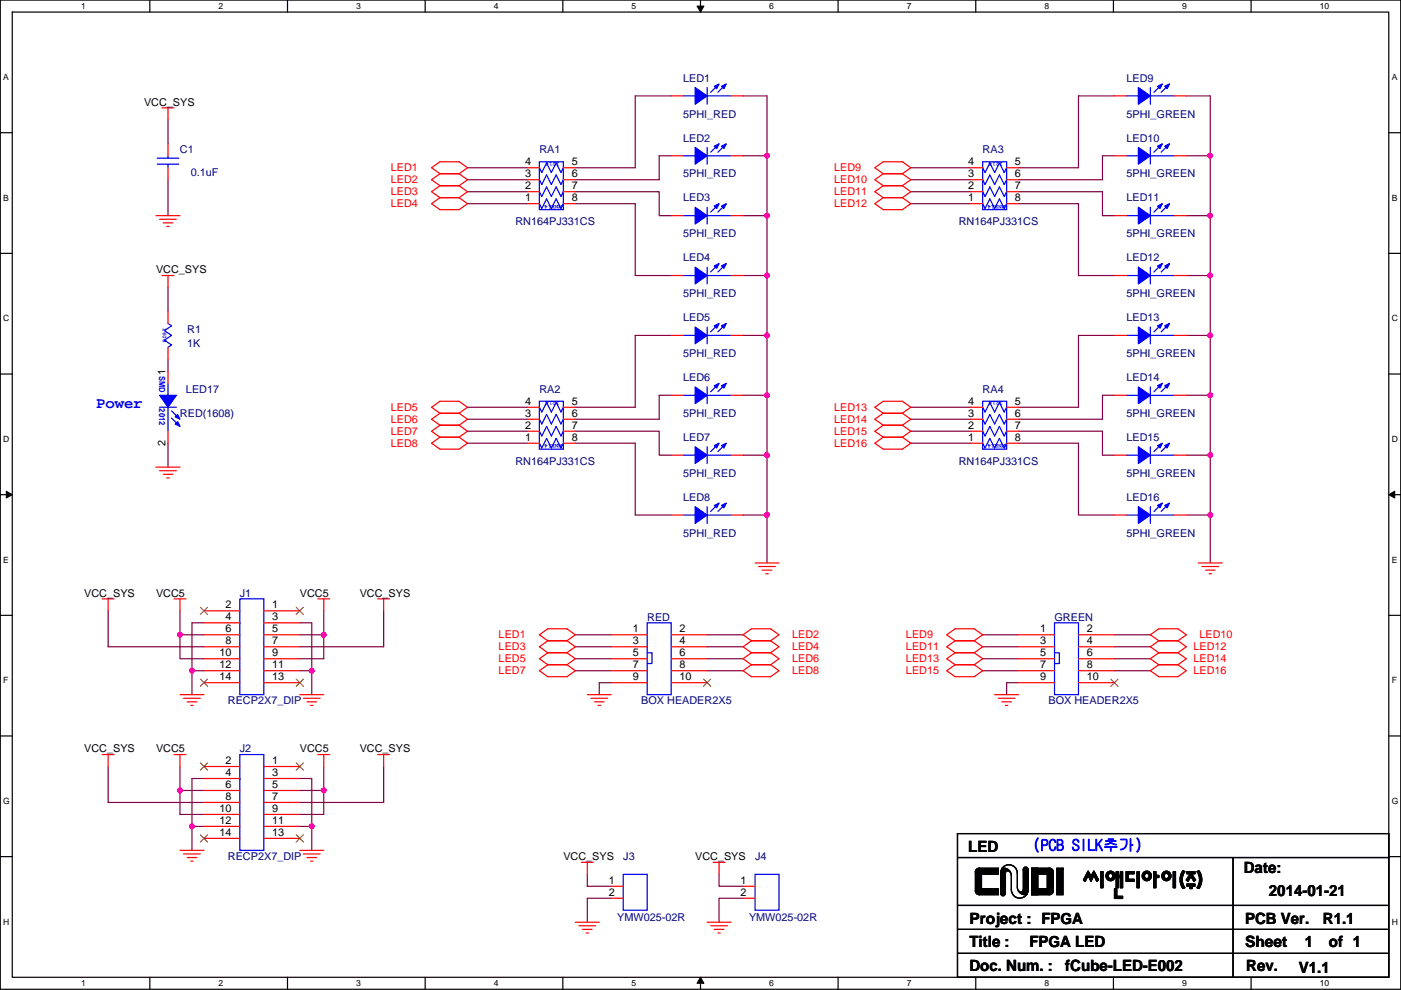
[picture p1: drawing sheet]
<svg xmlns="http://www.w3.org/2000/svg" width="297mm" height="210mm" viewBox="0 0 297 210" stroke-linecap="round" stroke-linejoin="round" font-family="sans-serif">
<path d="M.1 0h296.9v209.8h-296.9zM2.6 2.6h291.8v204.7h-291.8z" fill="none" stroke="#000" stroke-width=".25"/>
<g fill="#fff">
<path d="M17.2 .3h1v2h-1z"/>
<path d="M17.2 207.5h1v2.1h-1z"/>
</g>
<path d="M31.8 0v2.6M31.8 207.3v2.5" fill="none" stroke="#000" stroke-width=".25"/>
<g fill="#fff">
<path d="M46.4 .3h.9v2h-.9z"/>
<path d="M46.4 207.5h.9v2.1h-.9z"/>
</g>
<path d="M61 0v2.6M61 207.3v2.5" fill="none" stroke="#000" stroke-width=".25"/>
<g fill="#fff">
<path d="M75.5 .3h1v2h-1z"/>
<path d="M75.5 207.5h1v2.1h-1z"/>
</g>
<path d="M90.1 0v2.6M90.1 207.3v2.5" fill="none" stroke="#000" stroke-width=".25"/>
<g fill="#fff">
<path d="M104.7 .3h1v2h-1z"/>
<path d="M104.7 207.5h1v2.1h-1z"/>
</g>
<path d="M119.3 0v2.6M119.3 207.3v2.5" fill="none" stroke="#000" stroke-width=".25"/>
<g fill="#fff">
<path d="M133.9 .3h1v2h-1z"/>
<path d="M133.9 207.5h1v2.1h-1z"/>
</g>
<path d="M148.5 0v2.6M148.5 207.3v2.5" fill="none" stroke="#000" stroke-width=".25"/>
<path d="M147.8 1.3h1.4l-.7 1.3zM148.5 207.3l.7 1.3h-1.4z" fill="#000" stroke="#000" stroke-width=".21"/>
<g fill="#fff">
<path d="M163.1 .3h1v2h-1z"/>
<path d="M163.1 207.5h1v2.1h-1z"/>
</g>
<path d="M177.7 0v2.6M177.7 207.3v2.5" fill="none" stroke="#000" stroke-width=".25"/>
<g fill="#fff">
<path d="M192.3 .3h1v2h-1z"/>
<path d="M192.3 207.5h1v2.1h-1z"/>
</g>
<path d="M206.9 0v2.6M206.9 207.3v2.5" fill="none" stroke="#000" stroke-width=".25"/>
<g fill="#fff">
<path d="M221.5 .3h1v2h-1z"/>
<path d="M221.5 207.5h1v2.1h-1z"/>
</g>
<path d="M236.1 0v2.6M236.1 207.3v2.5" fill="none" stroke="#000" stroke-width=".25"/>
<g fill="#fff">
<path d="M250.7 .3h.9v2h-.9z"/>
<path d="M250.7 207.5h.9v2.1h-.9z"/>
</g>
<path d="M265.3 0v2.6M265.3 207.3v2.5" fill="none" stroke="#000" stroke-width=".25"/>
<g fill="#fff">
<path d="M279.8 .3h2v2h-2z"/>
<path d="M279.8 207.5h2v2.1h-2z"/>
<path d="M.7 15.3h1.2v2.1h-1.2z"/>
<path d="M295.1 15.3h1.2v2.1h-1.2z"/>
<path d="M.7 40.9h1.2v2.1h-1.2z"/>
<path d="M295.1 40.9h1.2v2.1h-1.2z"/>
</g>
<path d="M.1 28.2h2.5M294.4 28.2h2.6" fill="none" stroke="#000" stroke-width=".25"/>
<g fill="#fff">
<path d="M.7 66.5h1.3v2.1h-1.3z"/>
<path d="M295.1 66.5h1.3v2.1h-1.3z"/>
</g>
<path d="M.1 53.7h2.5M294.4 53.7h2.6" fill="none" stroke="#000" stroke-width=".25"/>
<g fill="#fff">
<path d="M.7 92.1h1.3v2h-1.3z"/>
<path d="M295.1 92.1h1.3v2h-1.3z"/>
</g>
<path d="M.1 79.3h2.5M294.4 79.3h2.6" fill="none" stroke="#000" stroke-width=".25"/>
<g fill="#fff">
<path d="M.7 117.7h1.2v2h-1.2z"/>
<path d="M295.1 117.7h1.2v2h-1.2z"/>
</g>
<path d="M.1 104.9h2.5M294.4 104.9h2.6" fill="none" stroke="#000" stroke-width=".25"/>
<path d="M1.3 104.2l1.3 .7-1.3 .7zM294.4 104.9l1.3-.7v1.4z" fill="#000" stroke="#000" stroke-width=".21"/>
<g fill="#fff">
<path d="M.7 143.3h1.1v2h-1.1z"/>
<path d="M295.1 143.3h1.1v2h-1.1z"/>
</g>
<path d="M.1 130.5h2.5M294.4 130.5h2.6" fill="none" stroke="#000" stroke-width=".25"/>
<g fill="#fff">
<path d="M.7 168.9h1.4v2h-1.4z"/>
<path d="M295.1 168.9h1.4v2h-1.4z"/>
</g>
<path d="M.1 156.1h2.5M294.4 156.1h2.6" fill="none" stroke="#000" stroke-width=".25"/>
<g fill="#fff">
<path d="M.7 194.5h1.3v2h-1.3z"/>
<path d="M295.1 194.5h1.3v2h-1.3z"/>
</g>
<g fill="none" stroke="#000" stroke-width=".25">
<path d="M203 176.8h91.4v30.5h-91.4zM.1 181.7h2.5M203 192h91.4M203 197.1h91.4M203 181.9h91.4M206.8 184.9h1.3v4.1h-1.3zM212.2 185.2a1.77 1.77 0 0 1 1.7-1.8 1.77 1.77 0 0 1 1.8 1.8M212.4 184.2a1.55 1.55 0 0 1 2 1.5M214.1 185l-.1-.2a.49 .49 0 0 0-.5-.1 .49 .49 0 0 0-.3 .5M214.4 185.7v3M214.4 188.7a1.77 1.77 0 0 0 1.8 1.8 1.77 1.77 0 0 0 1.8-1.8M215.7 185.2v3a1.5 1.5 0 0 0 2 1.5"/>
<path d="M217 188.7a.5 .5 0 0 1-.4 .5 .5 .5 0 0 1-.6-.2M261.4 181.9v25.4M294.4 181.7h2.6M203 202.2h91.4"/>
</g>
<g fill="none" stroke="#800040" stroke-width=".25">
<path d="M35.6 25.4v5.1M35.6 38.1v7.6M99.1 35.6h12.7M99.1 38.1h12.7M142.3 20.3h-7.6v15.3h-12.7M142.3 33h-2.5v5.1h-17.8M157.5 20.3h5.1v12.7M157.5 33h5.1M162.6 33v12.7M193.1 38.1h12.7M193.1 35.6h12.7M236.3 20.3h-7.6v15.3h-12.7"/>
<path d="M236.3 33h-2.6v5.1h-17.7M251.5 33h5.1M251.5 20.3h5.1v25.4M99.1 40.7h12.7M99.1 43.2h12.7M122 43.2h12.7v15.2h7.6M122 40.7h17.8v5h2.5M157.5 58.4h5.1M157.5 45.7h5.1M162.6 45.7v12.7M162.6 58.4v12.7M193.1 40.7h12.7"/>
<path d="M193.1 43.2h12.7M216 40.7h17.7v5h2.6M216 43.2h12.7v15.2h7.6M251.5 45.7h5.1M251.5 58.4h5.1M256.6 45.7v12.7M256.6 58.4v12.7M35.6 76.2v2.6M35.6 61v5.1M142.3 71.1h-7.6v15.3h-12.7M157.5 71.1h5.1M162.6 71.1v12.7"/>
<path d="M236.3 71.1h-7.6v15.3h-12.7M251.5 71.1h5.1M256.6 71.1v25.4M35.6 94v5.1M99.1 86.4h12.7M99.1 91.5h12.7M99.1 88.9h12.7M99.1 94h12.7M122 94h12.7v15.2h7.6M122 91.5h17.8v5h2.5M142.3 83.8h-2.5v5.1h-17.8M157.5 83.8h5.1"/>
<path d="M157.5 96.5h5.1M162.6 96.5v12.7M162.6 83.8v12.7M193.1 86.4h12.7M193.1 91.5h12.7M193.1 88.9h12.7M193.1 94h12.7M216 94h12.7v15.2h7.6M216 91.5h17.7v5h2.6M236.3 83.8h-2.6v5.1h-17.7M251.5 96.5h5.1M251.5 83.8h5.1"/>
<path d="M256.6 96.5v12.7M157.5 109.2h5.1M162.6 109.2v10.2M251.5 109.2h5.1M256.6 109.2v10.2M22.9 129.6v7.6h20.3M38.2 129.6v5h5M38.2 134.6v5.1h5M43.2 132.1h-2.5v10.2M63.6 134.6h5M63.6 132.1h2.5v10.2M68.6 134.6v5.1h-5"/>
<path d="M68.6 129.6v5M81.3 129.6v7.6h-17.7M122 134.6h7.6M122 137.2h7.6M122 139.7h7.6M149.9 134.6h7.6M149.9 137.2h7.6M149.9 139.7h7.6M208.3 137.2h7.7M208.3 134.6h7.7M208.3 139.7h7.7M236.3 137.2h7.6"/>
<path d="M236.3 139.7h7.6M236.3 134.6h7.6M40.7 142.3h2.5M40.7 142.3v5M63.6 142.3h2.5M66.1 142.3v5M122 142.3h7.6M129.6 144.8h-2.5v2.5M149.9 142.3h7.6M208.3 142.3h7.7M216 144.8h-2.6v2.5M236.3 142.3h7.6"/>
<path d="M22.9 162.6v7.6h20.3M38.2 167.7v5h5M38.2 162.6v5.1M38.2 167.7h5M40.7 175.3v5.1M43.2 165.1h-2.5v10.2h2.5M63.6 167.7h5v5h-5M63.6 175.3h2.5M63.6 165.1h2.5v10.2M66.1 175.3v5.1M68.6 162.6v5.1M81.3 162.6v7.6h-17.7"/>
<path d="M124.5 185.4v2.6h5.1M129.6 190.5h-5.1v5.1M152.5 185.4v2.6h5M157.5 190.5h-5v5.1"/>
</g>
<g fill="#f0f" stroke="#f0f" stroke-width=".25">
<circle cx="162.6" cy="109.2" r=".5"/>
<circle cx="162.6" cy="96.5" r=".5"/>
<circle cx="162.6" cy="83.8" r=".5"/>
<circle cx="162.6" cy="71.1" r=".5"/>
<circle cx="162.6" cy="58.4" r=".5"/>
<circle cx="162.6" cy="45.7" r=".5"/>
<circle cx="162.6" cy="33" r=".5"/>
<circle cx="256.6" cy="83.8" r=".5"/>
<circle cx="256.6" cy="71.1" r=".5"/>
<circle cx="256.6" cy="109.2" r=".5"/>
<circle cx="256.6" cy="96.5" r=".5"/>
<circle cx="256.6" cy="58.4" r=".5"/>
<circle cx="256.6" cy="45.7" r=".5"/>
<circle cx="256.6" cy="33" r=".5"/>
<circle cx="40.7" cy="142.2" r=".5"/>
<circle cx="66.1" cy="142.2" r=".5"/>
<circle cx="38.1" cy="134.6" r=".5"/>
<circle cx="68.6" cy="134.6" r=".5"/>
<circle cx="66.1" cy="175.3" r=".5"/>
<circle cx="40.7" cy="175.3" r=".5"/>
<circle cx="68.6" cy="167.6" r=".5"/>
<circle cx="38.1" cy="167.6" r=".5"/>
</g>
<g fill="none" stroke="#f00" stroke-width=".25">
<path d="M34.4 22.9h2.5M35.6 22.9v2.5M35.6 30.5v2.5M35.6 35.6v2.5M93.3 36.9l-1.8-1.3 1.8-1.3h4l1.8 1.3-1.8 1.3M93.3 36.9l-1.8 1.2 1.8 1.3M93.3 39.4l-1.8 1.3 1.8 1.2M93.3 36.9h4M93.3 39.4h4M97.3 36.9l1.8 1.2-1.8 1.3M97.3 39.4l1.8 1.3-1.8 1.2M111.8 38.1h2.6"/>
<path d="M111.8 35.6h2.6M119.4 35.6h2.6M119.4 38.1h2.6M142.3 20.3h2.5M142.3 33h2.5M155 20.3h2.5M155 33h2.5M187.3 36.9h4M187.3 39.4h4M187.3 36.9l-1.8-1.3 1.8-1.3h4l1.8 1.3-1.8 1.3M187.3 36.9l-1.8 1.2 1.8 1.3M187.3 39.4l-1.8 1.3 1.8 1.2"/>
<path d="M191.3 36.9l1.8 1.2-1.8 1.3M191.3 39.4l1.8 1.3-1.8 1.2M205.8 38.1h2.5M205.8 35.6h2.5M213.4 35.6h2.6M213.4 38.1h2.6M236.3 33h2.5M236.3 20.3h2.5M249 33h2.5M249 20.3h2.5M33.1 45.7h5.1M33.8 46.5h3.6"/>
<path d="M34.4 58.4h2.5M34.6 47.3h2M35.4 48h.5M35.6 58.4v2.6M93.3 41.9l-1.8 1.3 1.8 1.3h4l1.8-1.3-1.8-1.3M93.3 41.9h4M111.8 43.2h2.6M111.8 40.7h2.6M119.4 40.7h2.6M119.4 43.2h2.6M142.3 45.7h2.5M142.3 58.4h2.5"/>
<path d="M155 45.7h2.5M155 58.4h2.5M187.3 41.9h4M187.3 41.9l-1.8 1.3 1.8 1.3h4l1.8-1.3-1.8-1.3M205.8 43.2h2.5M205.8 40.7h2.5M213.4 40.7h2.6M213.4 43.2h2.6M236.3 45.7h2.5M236.3 58.4h2.5M249 45.7h2.5M249 58.4h2.5"/>
<path d="M35.6 78.8v2.5M35.6 66.1v2.5M35.6 73.7v2.5M142.3 71.1h2.5M155 71.1h2.5M236.3 71.1h2.5M249 71.1h2.5M33.1 99.1h5.1M33.8 99.8h3.6M35.6 91.5v2.5M93.3 87.7l-1.8-1.3 1.8-1.3h4l1.8 1.3-1.8 1.3M93.3 87.7l-1.8 1.2 1.8 1.3"/>
<path d="M93.3 90.2l-1.8 1.3 1.8 1.2M93.3 92.7l-1.8 1.3 1.8 1.3h4l1.8-1.3-1.8-1.3M93.3 87.7h4M93.3 90.2h4M93.3 92.7h4M97.3 87.7l1.8 1.2-1.8 1.3M97.3 90.2l1.8 1.3-1.8 1.2M111.8 94h2.6M111.8 91.5h2.6M111.8 88.9h2.6M111.8 86.4h2.6M119.4 86.4h2.6"/>
<path d="M119.4 88.9h2.6M119.4 91.5h2.6M119.4 94h2.6M142.3 83.8h2.5M142.3 96.5h2.5M155 83.8h2.5M155 96.5h2.5M187.3 87.7h4M187.3 90.2h4M187.3 92.7h4M187.3 87.7l-1.8-1.3 1.8-1.3h4l1.8 1.3-1.8 1.3M187.3 87.7l-1.8 1.2 1.8 1.3"/>
<path d="M187.3 90.2l-1.8 1.3 1.8 1.2M187.3 92.7l-1.8 1.3 1.8 1.3h4l1.8-1.3-1.8-1.3M191.3 87.7l1.8 1.2-1.8 1.3M191.3 90.2l1.8 1.3-1.8 1.2M205.8 94h2.5M205.8 91.5h2.5M205.8 88.9h2.5M205.8 86.4h2.5M213.4 86.4h2.6M213.4 88.9h2.6M213.4 91.5h2.6M213.4 94h2.6"/>
<path d="M236.3 83.8h2.5M236.3 96.5h2.5M249 83.8h2.5M249 96.5h2.5M34.6 100.6h2M35.4 101.4h.5M142.3 109.2h2.5M155 109.2h2.5M160.1 119.4h5.1M236.3 109.2h2.5M249 109.2h2.5M254.1 119.4h5"/>
<path d="M21.7 127h2.5M22.9 127v2.6M36.9 127h2.5M38.2 127v2.6M43.2 129.6h7.7M43.2 132.1h7.7M43.2 134.6h7.7M43.2 137.2h7.7M43.2 139.7h7.7M55.9 129.6h7.7M55.9 132.1h7.7M55.9 134.6h7.7"/>
<path d="M55.9 137.2h7.7M55.9 139.7h7.7M67.4 127h2.5M68.6 127v2.6M80.1 127h2.5M81.3 127v2.6M116.1 135.9l-1.7 1.3 1.7 1.3M116.1 135.9l-1.7-1.3 1.7-1.2h4.1l1.8 1.2-1.8 1.3M116.1 138.5l-1.7 1.2 1.7 1.3M116.1 135.9h4.1M116.1 138.5h4.1M120.2 135.9l1.8 1.3-1.8 1.3"/>
<path d="M120.2 138.5l1.8 1.2-1.8 1.3M129.6 134.6h7.6M129.6 137.2h7.6M129.6 139.7h7.6M142.3 134.6h7.6M142.3 137.2h7.6M142.3 139.7h7.6M159.3 135.9h4.1M159.3 138.5h4.1M159.3 135.9l-1.8 1.3 1.8 1.3M159.3 135.9l-1.8-1.3 1.8-1.2h4.1l1.8 1.2-1.8 1.3M159.3 138.5l-1.8 1.2 1.8 1.3"/>
<path d="M160.8 120.2h3.6M161.6 120.9h2M162.4 121.7h.5M163.4 135.9l1.8 1.3-1.8 1.3M163.4 138.5l1.8 1.2-1.8 1.3M202.5 135.9h4.1M202.5 138.5h4.1M202.5 135.9l-1.8-1.3 1.8-1.2h4.1l1.7 1.2-1.7 1.3M202.5 138.5l-1.8 1.2 1.8 1.3M202.5 135.9l-1.8 1.3 1.8 1.3M206.6 138.5l1.7 1.2-1.7 1.3M206.6 135.9l1.7 1.3-1.7 1.3"/>
<path d="M216 134.6h7.6M216 137.2h7.6M216 139.7h7.6M228.7 134.6h7.6M228.7 137.2h7.6M228.7 139.7h7.6M245.7 135.9h4M245.7 138.5h4M245.7 135.9l-1.8 1.3 1.8 1.3M245.7 135.9l-1.8-1.3 1.8-1.2h4l1.8 1.2-1.8 1.3M245.7 138.5l-1.8 1.2 1.8 1.3M249.7 135.9l1.8 1.3-1.8 1.3"/>
<path d="M249.7 138.5l1.8 1.2-1.8 1.3M254.8 120.2h3.6M255.6 120.9h2M256.3 121.7h.6M38.2 147.3h5M38.9 148.1h3.6M39.7 148.9h2M40.4 149.6h.6M43.2 142.3h7.7M43.2 144.8h7.7M55.9 142.3h7.7M55.9 144.8h7.7"/>
<path d="M63.6 147.3h5M64.3 148.1h3.6M65.1 148.9h2M65.8 149.6h.6M116.1 141l-1.7 1.3 1.7 1.2h4.1l1.8-1.2-1.8-1.3M116.1 141h4.1M124.5 147.3h5.1M125.3 148.1h3.5M126 148.9h2.1M126.8 149.6h.5M129.6 142.3h7.6M129.6 144.8h7.6"/>
<path d="M142.3 142.3h7.6M142.3 144.8h7.6M159.3 141h4.1M159.3 141l-1.8 1.3 1.8 1.2h4.1l1.8-1.2-1.8-1.3M202.5 141h4.1M202.5 141l-1.8 1.3 1.8 1.2h4.1l1.7-1.2-1.7-1.3M210.9 147.3h5.1M211.6 148.1h3.6M212.4 148.9h2M213.2 149.6h.5M216 142.3h7.6M216 144.8h7.6"/>
<path d="M228.7 142.3h7.6M228.7 144.8h7.6M245.7 141h4M245.7 141l-1.8 1.3 1.8 1.2h4l1.8-1.2-1.8-1.3M21.7 160h2.5M22.9 160v2.6M36.9 160h2.5M38.2 160v2.6M43.2 162.6h7.7M43.2 165.1h7.7M43.2 167.7h7.7M43.2 170.2h7.7"/>
<path d="M43.2 172.7h7.7M43.2 175.3h7.7M43.2 177.8h7.7M55.9 162.6h7.7M55.9 165.1h7.7M55.9 167.7h7.7M55.9 170.2h7.7M55.9 172.7h7.7M55.9 175.3h7.7M55.9 177.8h7.7M67.4 160h2.5M68.6 160v2.6"/>
<path d="M80.1 160h2.5M81.3 160v2.6M38.2 180.4h5M38.9 181.1h3.6M39.7 181.9h2M40.4 182.6h.6M63.6 180.4h5M64.3 181.1h3.6M65.1 181.9h2M65.8 182.6h.6M122 195.6h5.1M122.7 196.4h3.6"/>
<path d="M123.3 182.9h2.5M123.5 197.1h2M124.3 197.9h.5M124.5 182.9v2.5M129.6 188h2.5M129.6 190.5h2.5M149.9 195.6h5.1M150.7 196.4h3.5M151.2 182.9h2.5M151.4 197.1h2.1M152.2 197.9h.5M152.5 182.9v2.5"/>
<path d="M157.5 188h2.6M157.5 190.5h2.6"/>
</g>
<g fill="#000" stroke="#000" stroke-width=".25">
<path d="M206.8 184.9v4.1h1.3v-4.1z" fill-rule="evenodd"/>
<path d="M206.8 184.9v4.1h1.3v-4.1z" fill-rule="evenodd"/>
<path d="M207.6 184.2v1.2h4v-1.2z" fill-rule="evenodd"/>
<path d="M207.6 188.5v1.3h4v-1.3z" fill-rule="evenodd"/>
<path d="M207.6 184.2v1.2h4v-1.2z" fill-rule="evenodd"/>
<path d="M207.6 188.5v1.3h4v-1.3z" fill-rule="evenodd"/>
<path d="M207.6 184.2v1.2h4v-1.2z" fill-rule="evenodd"/>
<path d="M207.6 188.5v1.3h4v-1.3z" fill-rule="evenodd"/>
<path d="M212.2 185h.1v.1h-.1z" fill-rule="evenodd"/>
<path d="M212.2 184.7h.1v.2h-.1z" fill-rule="evenodd"/>
<path d="M212.2 185h.1v.1h-.1z" fill-rule="evenodd"/>
<path d="M212.2 184.7h.1v.2h-.1z" fill-rule="evenodd"/>
<path d="M212.2 185h.1v.1h-.1z" fill-rule="evenodd"/>
<path d="M212.2 184.7h.1v.2h-.1z" fill-rule="evenodd"/>
<path d="M212.4 185h.2v.1h-.2z" fill-rule="evenodd"/>
<path d="M212.4 184.7h.2v.2h-.2z" fill-rule="evenodd"/>
<path d="M212.4 184.5h.2v.1h-.2z" fill-rule="evenodd"/>
<path d="M212.4 184.2h.2v.2h-.2z" fill-rule="evenodd"/>
<path d="M212.4 185h.2v.1h-.2z" fill-rule="evenodd"/>
<path d="M212.4 184.7h.2v.2h-.2z" fill-rule="evenodd"/>
<path d="M212.4 184.5h.2v.1h-.2z" fill-rule="evenodd"/>
<path d="M212.4 184.2h.2v.2h-.2z" fill-rule="evenodd"/>
<path d="M212.4 185h.2v.1h-.2z" fill-rule="evenodd"/>
<path d="M212.4 184.7h.2v.2h-.2z" fill-rule="evenodd"/>
<path d="M212.4 184.5h.2v.1h-.2z" fill-rule="evenodd"/>
<path d="M212.4 184.2h.2v.2h-.2z" fill-rule="evenodd"/>
<path d="M212.7 185h.2v.1h-.2z" fill-rule="evenodd"/>
<path d="M212.7 184.7h.2v.2h-.2z" fill-rule="evenodd"/>
<path d="M212.7 184.5h.2v.1h-.2z" fill-rule="evenodd"/>
<path d="M212.7 184.2h.2v.2h-.2z" fill-rule="evenodd"/>
<path d="M212.7 185h.2v.1h-.2z" fill-rule="evenodd"/>
<path d="M212.7 184.7h.2v.2h-.2z" fill-rule="evenodd"/>
<path d="M212.7 184.5h.2v.1h-.2z" fill-rule="evenodd"/>
<path d="M212.7 184.2h.2v.2h-.2z" fill-rule="evenodd"/>
<path d="M212.7 185h.2v.1h-.2z" fill-rule="evenodd"/>
<path d="M212.7 184.7h.2v.2h-.2z" fill-rule="evenodd"/>
<path d="M212.7 184.5h.2v.1h-.2z" fill-rule="evenodd"/>
<path d="M212.7 184.2h.2v.2h-.2z" fill-rule="evenodd"/>
<path d="M212.9 185h.2v.1h-.2z" fill-rule="evenodd"/>
<path d="M212.9 184.7h.2v.2h-.2z" fill-rule="evenodd"/>
<path d="M212.9 184.5h.2v.1h-.2z" fill-rule="evenodd"/>
<path d="M212.9 184.2h.2v.2h-.2z" fill-rule="evenodd"/>
<path d="M212.9 185h.2v.1h-.2z" fill-rule="evenodd"/>
<path d="M212.9 184.7h.2v.2h-.2z" fill-rule="evenodd"/>
<path d="M212.9 184.5h.2v.1h-.2z" fill-rule="evenodd"/>
<path d="M212.9 184.2h.2v.2h-.2z" fill-rule="evenodd"/>
<path d="M212.9 185h.2v.1h-.2z" fill-rule="evenodd"/>
<path d="M212.9 184.7h.2v.2h-.2z" fill-rule="evenodd"/>
<path d="M212.9 184.5h.2v.1h-.2z" fill-rule="evenodd"/>
<path d="M212.9 184.2h.2v.2h-.2z" fill-rule="evenodd"/>
<path d="M212.1 185.2v4.3h1.1v-4.3z" fill-rule="evenodd"/>
<path d="M212.1 185.2v4.3h1.1v-4.3z" fill-rule="evenodd"/>
<path d="M212.1 185.2v4.3h1.1v-4.3z" fill-rule="evenodd"/>
<path d="M213.2 184.5h.2v.1h-.2z" fill-rule="evenodd"/>
<path d="M213.2 184.5h.2v.1h-.2z" fill-rule="evenodd"/>
<path d="M213.2 184.5h.2v.1h-.2z" fill-rule="evenodd"/>
<path d="M213.4 184.5h.2v.1h-.2z" fill-rule="evenodd"/>
<path d="M213.4 184.5h.2v.1h-.2z" fill-rule="evenodd"/>
<path d="M213.4 184.5h.2v.1h-.2z" fill-rule="evenodd"/>
<path d="M216.5 189.3h.2v.1h-.2z" fill-rule="evenodd"/>
<path d="M216.5 189.3h.2v.1h-.2z" fill-rule="evenodd"/>
<path d="M216.5 189.3h.2v.1h-.2z" fill-rule="evenodd"/>
<path d="M216.8 189.3h.1v.1h-.1z" fill-rule="evenodd"/>
<path d="M216.8 189.3h.1v.1h-.1z" fill-rule="evenodd"/>
<path d="M216.8 189.3h.1v.1h-.1z" fill-rule="evenodd"/>
<path d="M217 189.3h.2v.1h-.2z" fill-rule="evenodd"/>
<path d="M217 189h.2v.2h-.2z" fill-rule="evenodd"/>
<path d="M217 188.8h.2v.1h-.2z" fill-rule="evenodd"/>
<path d="M217 189.5h.2v.2h-.2z" fill-rule="evenodd"/>
<path d="M217 189.3h.2v.1h-.2z" fill-rule="evenodd"/>
<path d="M217 189h.2v.2h-.2z" fill-rule="evenodd"/>
<path d="M217 188.8h.2v.1h-.2z" fill-rule="evenodd"/>
<path d="M217 189.5h.2v.2h-.2z" fill-rule="evenodd"/>
<path d="M217 189.3h.2v.1h-.2z" fill-rule="evenodd"/>
<path d="M217 189h.2v.2h-.2z" fill-rule="evenodd"/>
<path d="M217 188.8h.2v.1h-.2z" fill-rule="evenodd"/>
<path d="M217 189.5h.2v.2h-.2z" fill-rule="evenodd"/>
<path d="M217.3 189.3h.1v.1h-.1z" fill-rule="evenodd"/>
<path d="M217.3 189h.1v.2h-.1z" fill-rule="evenodd"/>
<path d="M217.3 188.8h.1v.1h-.1z" fill-rule="evenodd"/>
<path d="M217.3 189.5h.1v.2h-.1z" fill-rule="evenodd"/>
<path d="M217.3 189.3h.1v.1h-.1z" fill-rule="evenodd"/>
<path d="M217.3 189h.1v.2h-.1z" fill-rule="evenodd"/>
<path d="M217.3 188.8h.1v.1h-.1z" fill-rule="evenodd"/>
<path d="M217.3 189.5h.1v.2h-.1z" fill-rule="evenodd"/>
<path d="M217.3 189.3h.1v.1h-.1z" fill-rule="evenodd"/>
<path d="M217.3 189h.1v.2h-.1z" fill-rule="evenodd"/>
<path d="M217.3 188.8h.1v.1h-.1z" fill-rule="evenodd"/>
<path d="M217.3 189.5h.1v.2h-.1z" fill-rule="evenodd"/>
<path d="M217.5 189.3h.2v.1h-.2z" fill-rule="evenodd"/>
<path d="M217.5 189h.2v.2h-.2z" fill-rule="evenodd"/>
<path d="M217.5 188.8h.2v.1h-.2z" fill-rule="evenodd"/>
<path d="M217.5 189.5h.2v.2h-.2z" fill-rule="evenodd"/>
<path d="M217.5 189.3h.2v.1h-.2z" fill-rule="evenodd"/>
<path d="M217.5 189h.2v.2h-.2z" fill-rule="evenodd"/>
<path d="M217.5 188.8h.2v.1h-.2z" fill-rule="evenodd"/>
<path d="M217.5 189.5h.2v.2h-.2z" fill-rule="evenodd"/>
<path d="M217.5 189.3h.2v.1h-.2z" fill-rule="evenodd"/>
<path d="M217.5 189h.2v.2h-.2z" fill-rule="evenodd"/>
<path d="M217.5 188.8h.2v.1h-.2z" fill-rule="evenodd"/>
<path d="M217.5 189.5h.2v.2h-.2z" fill-rule="evenodd"/>
<path d="M217.8 188.8h.1v.1h-.1z" fill-rule="evenodd"/>
<path d="M217.8 189h.1v.2h-.1z" fill-rule="evenodd"/>
<path d="M217.8 188.8h.1v.1h-.1z" fill-rule="evenodd"/>
<path d="M217.8 189h.1v.2h-.1z" fill-rule="evenodd"/>
<path d="M217.8 188.8h.1v.1h-.1z" fill-rule="evenodd"/>
<path d="M217.8 189h.1v.2h-.1z" fill-rule="evenodd"/>
<path d="M217 184.4v4.3h1v-4.3z" fill-rule="evenodd"/>
<path d="M217 184.4v4.3h1v-4.3z" fill-rule="evenodd"/>
<path d="M217 184.4v4.3h1v-4.3z" fill-rule="evenodd"/>
<path d="M218.8 184.2v5.6h1.2v-5.6z" fill-rule="evenodd"/>
<path d="M218.8 184.2v5.6h1.2v-5.6z" fill-rule="evenodd"/>
<path d="M218.8 184.2v5.6h1.2v-5.6z" fill-rule="evenodd"/>
<path d="M218.8 184.2v1.2h3.8v-1.2z" fill-rule="evenodd"/>
<path d="M218.8 188.5v1.3h3.8v-1.3z" fill-rule="evenodd"/>
<path d="M218.8 184.2v1.2h3.8v-1.2z" fill-rule="evenodd"/>
<path d="M218.8 188.5v1.3h3.8v-1.3z" fill-rule="evenodd"/>
<path d="M218.8 184.2v1.2h3.8v-1.2z" fill-rule="evenodd"/>
<path d="M218.8 188.5v1.3h3.8v-1.3z" fill-rule="evenodd"/>
<path d="M222.1 184.9v4.1h1.2v-4.1z" fill-rule="evenodd"/>
<path d="M222.1 184.9v4.1h1.2v-4.1z" fill-rule="evenodd"/>
<path d="M222.1 184.9v4.1h1.2v-4.1z" fill-rule="evenodd"/>
<path d="M224.1 184.2v5.6h1.3v-5.6z" fill-rule="evenodd"/>
<path d="M224.1 184.2v5.6h1.3v-5.6z" fill-rule="evenodd"/>
<path d="M224.1 184.2v5.6h1.3v-5.6z" fill-rule="evenodd"/>
<circle cx="207.6" cy="189" r=".76"/>
<circle cx="207.6" cy="184.9" r=".76"/>
<circle cx="212.6" cy="189.5" r=".5"/>
<circle cx="217.5" cy="184.4" r=".5"/>
<circle cx="222.5" cy="189" r=".76"/>
<circle cx="222.5" cy="184.9" r=".76"/>
</g>
<path d="M206.8 184.9h1.3v4.1h-1.3z" fill="#000"/>
<g fill="none" stroke="#00f" stroke-width=".25">
<path d="M149.9 18.6v3.5M152.2 18.1l-1.5 1.5M153.7 18.1l-1.5 1.5M243.9 18.6v3.5M246.2 18.1l-1.5 1.5M247.7 18.1l-1.5 1.5M33.3 34.8h4.6M33.3 33.5h4.6M35.6 33v.5M35.6 34.8v.8M114.4 35.6l.5 1 1-2 1 2 1-2 1 2 .5-1M114.4 38.1l.5 1 1-2 1 2 1-2 1 2 .5-1"/>
<path d="M114.4 34.3h5v10.2h-5zM144.8 20.3h2.6M144.8 33h2.6M149.9 20.3h5.1M149.9 31.3v3.5M149.9 33h5.1M152.2 30.8l-1.5 1.5M153.7 30.8l-1.5 1.5M208.3 38.1l.5 1 1.1-2 1 2 1-2 1 2 .5-1M208.3 35.6l.5 1 1.1-2 1 2 1-2 1 2 .5-1M208.3 34.3h5.1v10.2h-5.1zM238.8 33h2.6"/>
<path d="M238.8 20.3h2.6M243.9 31.3v3.5M243.9 33h5.1M243.9 20.3h5.1M246.2 30.8l-1.5 1.5M247.7 30.8l-1.5 1.5M114.4 40.7l.5 1 1-2.1 1 2.1 1-2.1 1 2.1 .5-1M114.4 43.2l.5 1 1-2 1 2 1-2 1 2 .5-1M144.8 45.7h2.6M144.8 58.4h2.6M149.9 44v3.5M149.9 45.7h5.1"/>
<path d="M149.9 56.7v3.5M149.9 58.4h5.1M152.2 43.5l-1.5 1.5M152.2 56.2l-1.5 1.5M153.7 43.5l-1.5 1.5M153.7 56.2l-1.5 1.5M208.3 43.2l.5 1 1.1-2 1 2 1-2 1 2 .5-1M208.3 40.7l.5 1 1.1-2.1 1 2.1 1-2.1 1 2.1 .5-1M238.8 45.7h2.6M238.8 58.4h2.6M243.9 44v3.5M243.9 45.7h5.1"/>
<path d="M243.9 56.7v3.5M243.9 58.4h5.1M246.2 43.5l-1.5 1.5M246.2 56.2l-1.5 1.5M247.7 43.5l-1.5 1.5M247.7 56.2l-1.5 1.5M35.6 68.6l.8 .5-1.5 1 1.5 1-1.5 1.1 1.5 1-.8 .5M144.8 71.1h2.6M149.9 69.4v3.5M149.9 71.1h5.1M152.2 68.9l-1.5 1.5M153.7 68.9l-1.5 1.5"/>
<path d="M238.8 71.1h2.6M243.9 69.4v3.5M243.9 71.1h5.1M246.2 68.9l-1.5 1.5M247.7 68.9l-1.5 1.5M33.8 86.4h3.6M35.6 81.3v2.5M35.6 86.4v5.1M36.4 87.1l1.5 1.6M36.4 88.7l1.5 1.5M114.4 86.4l.5 1 1-2 1 2 1-2 1 2 .5-1M114.4 88.9l.5 1 1-2 1 2 1-2 1 2 .5-1"/>
<path d="M114.4 91.5l.5 1 1-2.1 1 2.1 1-2.1 1 2.1 .5-1M114.4 94l.5 1 1-2 1 2 1-2 1 2 .5-1M114.4 85.1h5v10.2h-5zM144.8 83.8h2.6M144.8 96.5h2.6M149.9 82.1v3.5M149.9 83.8h5.1M149.9 94.8v3.5M149.9 96.5h5.1M152.2 81.6l-1.5 1.5M152.2 94.3l-1.5 1.5M153.7 81.6l-1.5 1.5"/>
<path d="M153.7 94.3l-1.5 1.5M208.3 94l.5 1 1.1-2 1 2 1-2 1 2 .5-1M208.3 91.5l.5 1 1.1-2.1 1 2.1 1-2.1 1 2.1 .5-1M208.3 88.9l.5 1 1.1-2 1 2 1-2 1 2 .5-1M208.3 86.4l.5 1 1.1-2 1 2 1-2 1 2 .5-1M208.3 85.1h5.1v10.2h-5.1zM238.8 83.8h2.6M238.8 96.5h2.6M243.9 82.1v3.5M243.9 83.8h5.1M243.9 94.8v3.5M243.9 96.5h5.1"/>
<path d="M246.2 81.6l-1.5 1.5M246.2 94.3l-1.5 1.5M247.7 81.6l-1.5 1.5M247.7 94.3l-1.5 1.5M144.8 109.2h2.6M149.9 107.5v3.5M149.9 109.2h5.1M152.2 107l-1.5 1.5M153.7 107l-1.5 1.5M238.8 109.2h2.6M243.9 107.5v3.5M243.9 109.2h5.1"/>
<path d="M246.2 107l-1.5 1.5M247.7 107l-1.5 1.5M50.9 127h5v20.3h-5zM50.9 132.1h.1M137.2 132.1h5.1v15.2h-5.1zM137.2 137.2h.1M137.2 138.5h1v2.2h-1M223.6 132.1h5.1v15.2h-5.1zM223.6 137.2h.1M223.6 138.5h1v2.2h-1M50.9 160h5v20.4h-5zM50.9 165.1h.1"/>
<path d="M132.1 185.4h5.1v7.7h-5.1zM160.1 185.4h5.1v7.7h-5.1z"/>
</g>
<g fill="#00f" stroke="#00f" stroke-width=".25">
<path d="M241.4 82.1l2.5 1.7-2.5 1.8z" fill-rule="evenodd"/>
<path d="M246.9 81.8l1.1-.5-.5 1z" fill-rule="evenodd"/>
<path d="M245.4 81.8l1-.5-.5 1z" fill-rule="evenodd"/>
<path d="M147.4 18.6l2.5 1.7-2.5 1.8z" fill-rule="evenodd"/>
<path d="M153 18.3l1-.5-.5 1z" fill-rule="evenodd"/>
<path d="M151.4 18.3l1.1-.5-.5 1z" fill-rule="evenodd"/>
<path d="M147.4 82.1l2.5 1.7-2.5 1.8z" fill-rule="evenodd"/>
<path d="M153 81.8l1-.5-.5 1z" fill-rule="evenodd"/>
<path d="M151.4 81.8l1.1-.5-.5 1z" fill-rule="evenodd"/>
<path d="M241.4 107.5l2.5 1.7-2.5 1.8z" fill-rule="evenodd"/>
<path d="M246.9 107.2l1.1-.5-.5 1z" fill-rule="evenodd"/>
<path d="M245.4 107.2l1-.5-.5 1z" fill-rule="evenodd"/>
<path d="M241.4 44l2.5 1.7-2.5 1.8z" fill-rule="evenodd"/>
<path d="M246.9 43.7l1.1-.5-.5 1z" fill-rule="evenodd"/>
<path d="M245.4 43.7l1-.5-.5 1z" fill-rule="evenodd"/>
<path d="M147.4 107.5l2.5 1.7-2.5 1.8z" fill-rule="evenodd"/>
<path d="M153 107.2l1-.5-.5 1z" fill-rule="evenodd"/>
<path d="M151.4 107.2l1.1-.5-.5 1z" fill-rule="evenodd"/>
<path d="M147.4 44l2.5 1.7-2.5 1.8z" fill-rule="evenodd"/>
<path d="M153 43.7l1-.5-.5 1z" fill-rule="evenodd"/>
<path d="M151.4 43.7l1.1-.5-.5 1z" fill-rule="evenodd"/>
<path d="M241.4 69.4l2.5 1.7-2.5 1.8z" fill-rule="evenodd"/>
<path d="M246.9 69.1l1.1-.5-.5 1z" fill-rule="evenodd"/>
<path d="M245.4 69.1l1-.5-.5 1z" fill-rule="evenodd"/>
<path d="M33.8 83.8h3.6l-1.8 2.6z" fill-rule="evenodd"/>
<path d="M37.7 89.4l.5 1-1.1-.5z" fill-rule="evenodd"/>
<path d="M37.7 87.9l.5 1-1.1-.5z" fill-rule="evenodd"/>
<path d="M147.4 69.4l2.5 1.7-2.5 1.8z" fill-rule="evenodd"/>
<path d="M153 69.1l1-.5-.5 1z" fill-rule="evenodd"/>
<path d="M151.4 69.1l1.1-.5-.5 1z" fill-rule="evenodd"/>
<path d="M241.4 94.8l2.5 1.7-2.5 1.8z" fill-rule="evenodd"/>
<path d="M246.9 94.5l1.1-.5-.5 1z" fill-rule="evenodd"/>
<path d="M245.4 94.5l1-.5-.5 1z" fill-rule="evenodd"/>
<path d="M241.4 31.3l2.5 1.7-2.5 1.8z" fill-rule="evenodd"/>
<path d="M246.9 31l1.1-.5-.5 1z" fill-rule="evenodd"/>
<path d="M245.4 31l1-.5-.5 1z" fill-rule="evenodd"/>
<path d="M147.4 94.8l2.5 1.7-2.5 1.8z" fill-rule="evenodd"/>
<path d="M153 94.5l1-.5-.5 1z" fill-rule="evenodd"/>
<path d="M151.4 94.5l1.1-.5-.5 1z" fill-rule="evenodd"/>
<path d="M147.4 31.3l2.5 1.7-2.5 1.8z" fill-rule="evenodd"/>
<path d="M153 31l1-.5-.5 1z" fill-rule="evenodd"/>
<path d="M151.4 31l1.1-.5-.5 1z" fill-rule="evenodd"/>
<path d="M241.4 56.7l2.5 1.7-2.5 1.8z" fill-rule="evenodd"/>
<path d="M246.9 56.4l1.1-.5-.5 1z" fill-rule="evenodd"/>
<path d="M245.4 56.4l1-.5-.5 1z" fill-rule="evenodd"/>
<path d="M241.4 18.6l2.5 1.7-2.5 1.8z" fill-rule="evenodd"/>
<path d="M246.9 18.3l1.1-.5-.5 1z" fill-rule="evenodd"/>
<path d="M245.4 18.3l1-.5-.5 1z" fill-rule="evenodd"/>
<path d="M147.4 56.7l2.5 1.7-2.5 1.8z" fill-rule="evenodd"/>
<path d="M153 56.4l1-.5-.5 1z" fill-rule="evenodd"/>
<path d="M151.4 56.4l1.1-.5-.5 1z" fill-rule="evenodd"/>
</g>
<g fill="none" stroke="#804000" stroke-width=".21">
<path d="M42.5 128.8l1.5 1.5M44 128.8l-1.5 1.5M62.8 128.8l1.5 1.5M64.3 128.8l-1.5 1.5M42.5 144l1.5 1.6M44 144l-1.5 1.6M62.8 144l1.5 1.6M64.3 144l-1.5 1.6M149.2 144l1.5 1.6M150.7 144l-1.6 1.6M235.5 144l1.6 1.6M237 144l-1.5 1.6"/>
<path d="M42.5 161.8l1.5 1.6M42.5 177.1l1.5 1.5M44 161.8l-1.5 1.6M44 177.1l-1.5 1.5M62.8 161.8l1.5 1.6M62.8 177.1l1.5 1.5M64.3 161.8l-1.5 1.6M64.3 177.1l-1.5 1.5"/>
</g>
<text font-size="6.1" x="229.7" y="189.9">씨앤디아이(주)</text>
<g font-size="3.3" fill="#00f">
<text x="20.4" y="86.6">Power</text>
<text x="219" y="180.4">(PCB SILK추가)</text>
</g>
<g font-size="3.3">
<text x="205.3" y="180.6">LED</text>
<text x="263.7" y="185.2">Date:</text>
<text x="269" y="190">2014-01-21</text>
<text x="205.5" y="195.9">Project : FPGA</text>
<text x="264" y="195.9">PCB Ver.</text>
<text x="280.5" y="195.9">R1.1</text>
<text x="205.5" y="201">Title :</text>
<text x="218.2" y="201">FPGA LED</text>
<text x="264" y="201">Sheet</text>
<text x="276.7" y="201">1</text>
<text x="281.7" y="201">of 1</text>
<text x="205.5" y="206">Doc. Num. :</text>
<text x="225.9" y="206">fCube-LED-E002</text>
<text x="264.2" y="206">Rev.</text>
<text x="275.4" y="206.3">V1.1</text>
</g>
<g font-size="2.3" fill="#000080">
<text x="144.8" y="17.3">LED1</text>
<text x="238.8" y="17.3">LED9</text>
<text x="144.8" y="24.9">5PHI_RED</text>
<text x="238.8" y="24.9">5PHI_GREEN</text>
<text x="38.2" y="32.6">C1</text>
<text x="114.4" y="32.6">RA1</text>
<text x="144.8" y="30">LED2</text>
<text x="208.3" y="32.6">RA3</text>
<text x="238.8" y="30">LED10</text>
<text x="40.4" y="37.4">0.1uF</text>
<text x="144.8" y="37.6">5PHI_RED</text>
<text x="238.8" y="37.6">5PHI_GREEN</text>
<text x="109.3" y="47.8">RN164PJ331CS</text>
<text x="144.8" y="42.7">LED3</text>
<text x="203.3" y="47.8">RN164PJ331CS</text>
<text x="238.8" y="42.7">LED11</text>
<text x="144.8" y="50.3">5PHI_RED</text>
<text x="238.8" y="50.3">5PHI_GREEN</text>
<text x="144.8" y="55.4">LED4</text>
<text x="238.8" y="55.4">LED12</text>
<text x="144.8" y="63">5PHI_RED</text>
<text x="238.8" y="63">5PHI_GREEN</text>
<text x="39.7" y="70.7">R1</text>
<text x="144.8" y="68.1">LED5</text>
<text x="238.8" y="68.1">LED13</text>
<text x="39.7" y="73.7">1K</text>
<text x="144.8" y="75.7">5PHI_RED</text>
<text x="238.8" y="75.7">5PHI_GREEN</text>
<text x="39.4" y="83.4">LED17</text>
<text x="114.4" y="83.4">RA2</text>
<text x="144.8" y="80.8">LED6</text>
<text x="208.3" y="83.4">RA4</text>
<text x="238.8" y="80.8">LED14</text>
<text x="38.2" y="88.4">RED(1608)</text>
<text x="144.8" y="88.4">5PHI_RED</text>
<text x="238.8" y="88.4">5PHI_GREEN</text>
<text x="144.8" y="93.5">LED7</text>
<text x="238.8" y="93.5">LED15</text>
<text x="109.3" y="98.6">RN164PJ331CS</text>
<text x="144.8" y="101.1">5PHI_RED</text>
<text x="203.3" y="98.6">RN164PJ331CS</text>
<text x="238.8" y="101.1">5PHI_GREEN</text>
<text x="144.8" y="106.2">LED8</text>
<text x="238.8" y="106.2">LED16</text>
<text x="144.8" y="113.8">5PHI_RED</text>
<text x="238.8" y="113.8">5PHI_GREEN</text>
<text x="50.9" y="126.5">J1</text>
<text x="137.2" y="131.6">RED</text>
<text x="223.6" y="131.6">GREEN</text>
<text x="48.3" y="149.4">RECP2X7_DIP</text>
<text x="136" y="149.4">BOX HEADER2X5</text>
<text x="222.3" y="149.4">BOX HEADER2X5</text>
<text x="50.9" y="159.6">J2</text>
<text x="48.3" y="182.4">RECP2X7_DIP</text>
<text x="132.1" y="182.4">J3</text>
<text x="160.1" y="182.4">J4</text>
<text x="130.9" y="195.4">YMW025-02R</text>
<text x="158.8" y="195.4">YMW025-02R</text>
</g>
<g font-size="2.3">
<text x="30.5" y="22.4">VCC_SYS</text>
<text x="111.3" y="35.1">4</text>
<text x="121.2" y="35.1">5</text>
<text x="205.3" y="35.1">4</text>
<text x="215.2" y="35.1">5</text>
<text x="111.3" y="40.1">2</text>
<text x="111.3" y="37.6">3</text>
<text x="121.2" y="37.6">6</text>
<text x="121.2" y="40.1">7</text>
<text x="205.3" y="40.1">2</text>
<text x="205.3" y="37.6">3</text>
<text x="215.2" y="37.6">6</text>
<text x="215.2" y="40.1">7</text>
<text x="111.3" y="42.7">1</text>
<text x="121.2" y="42.7">8</text>
<text x="205.3" y="42.7">1</text>
<text x="215.2" y="42.7">8</text>
<text x="33.1" y="58">VCC_SYS</text>
<text x="35.1" y="79.5" transform="rotate(-90 35.1 79.5)">1</text>
<text x="111.3" y="88.4">3</text>
<text x="111.3" y="85.9">4</text>
<text x="121.2" y="85.9">5</text>
<text x="121.2" y="88.4">6</text>
<text x="205.3" y="88.4">3</text>
<text x="205.3" y="85.9">4</text>
<text x="215.2" y="85.9">5</text>
<text x="215.2" y="88.4">6</text>
<text x="35.1" y="94.5" transform="rotate(-90 35.1 94.5)">2</text>
<text x="111.3" y="93.5">1</text>
<text x="111.3" y="90.9">2</text>
<text x="121.2" y="90.9">7</text>
<text x="121.2" y="93.5">8</text>
<text x="205.3" y="93.5">1</text>
<text x="205.3" y="90.9">2</text>
<text x="215.2" y="90.9">7</text>
<text x="215.2" y="93.5">8</text>
<text x="17.8" y="126.5">VCC_SYS</text>
<text x="33.1" y="126.5">VCC5</text>
<text x="47.8" y="129">2</text>
<text x="47.8" y="131.6">4</text>
<text x="57.7" y="129">1</text>
<text x="57.7" y="131.6">3</text>
<text x="63.6" y="126.5">VCC5</text>
<text x="76.3" y="126.5">VCC_SYS</text>
<text x="47.8" y="134.1">6</text>
<text x="47.8" y="136.7">8</text>
<text x="57.7" y="134.1">5</text>
<text x="57.7" y="136.7">7</text>
<text x="134.2" y="134.1">1</text>
<text x="134.2" y="136.7">3</text>
<text x="144.1" y="134.1">2</text>
<text x="144.1" y="136.7">4</text>
<text x="220.5" y="134.1">1</text>
<text x="220.5" y="136.7">3</text>
<text x="230.4" y="134.1">2</text>
<text x="230.4" y="136.7">4</text>
<text x="46.5" y="139.2">10</text>
<text x="46.5" y="141.7">12</text>
<text x="57.7" y="139.2">9</text>
<text x="57.7" y="141.7">11</text>
<text x="134.2" y="139.2">5</text>
<text x="134.2" y="141.7">7</text>
<text x="144.1" y="139.2">6</text>
<text x="144.1" y="141.7">8</text>
<text x="220.5" y="139.2">5</text>
<text x="220.5" y="141.7">7</text>
<text x="230.4" y="139.2">6</text>
<text x="230.4" y="141.7">8</text>
<text x="46.5" y="144.3">14</text>
<text x="57.7" y="144.3">13</text>
<text x="134.2" y="144.3">9</text>
<text x="144.1" y="144.3">10</text>
<text x="220.5" y="144.3">9</text>
<text x="230.4" y="144.3">10</text>
<text x="17.8" y="159.6">VCC_SYS</text>
<text x="33.1" y="159.6">VCC5</text>
<text x="63.6" y="159.6">VCC5</text>
<text x="76.3" y="159.6">VCC_SYS</text>
<text x="47.8" y="162.1">2</text>
<text x="47.8" y="164.6">4</text>
<text x="47.8" y="167.1">6</text>
<text x="57.7" y="162.1">1</text>
<text x="57.7" y="164.6">3</text>
<text x="57.7" y="167.1">5</text>
<text x="46.5" y="172.2">10</text>
<text x="47.8" y="169.7">8</text>
<text x="57.7" y="169.7">7</text>
<text x="57.7" y="172.2">9</text>
<text x="46.5" y="174.8">12</text>
<text x="46.5" y="177.3">14</text>
<text x="57.7" y="174.8">11</text>
<text x="57.7" y="177.3">13</text>
<text x="119.4" y="182.4">VCC_SYS</text>
<text x="147.4" y="182.4">VCC_SYS</text>
<text x="129.1" y="187.5">1</text>
<text x="129.1" y="190">2</text>
<text x="157" y="187.5">1</text>
<text x="157" y="190">2</text>
</g>
<g font-size="2.3" fill="#f00">
<text x="82.9" y="36.4">LED1</text>
<text x="82.9" y="38.9">LED2</text>
<text x="82.9" y="41.4">LED3</text>
<text x="176.8" y="36.4">LED9</text>
<text x="176.8" y="38.9">LED10</text>
<text x="176.8" y="41.4">LED11</text>
<text x="82.9" y="44">LED4</text>
<text x="176.8" y="44">LED12</text>
<text x="82.9" y="87.2">LED5</text>
<text x="82.9" y="89.7">LED6</text>
<text x="176.8" y="87.2">LED13</text>
<text x="176.8" y="89.7">LED14</text>
<text x="82.9" y="92.2">LED7</text>
<text x="82.9" y="94.8">LED8</text>
<text x="176.8" y="92.2">LED15</text>
<text x="176.8" y="94.8">LED16</text>
<text x="105.7" y="138">LED3</text>
<text x="105.7" y="135.4">LED1</text>
<text x="168" y="138">LED4</text>
<text x="168" y="135.4">LED2</text>
<text x="192.1" y="135.4">LED9</text>
<text x="192.1" y="138">LED11</text>
<text x="253" y="138">LED12</text>
<text x="254.3" y="135.4">LED10</text>
<text x="105.7" y="143">LED7</text>
<text x="105.7" y="140.5">LED5</text>
<text x="168" y="143">LED8</text>
<text x="168" y="140.5">LED6</text>
<text x="192.1" y="140.5">LED13</text>
<text x="192.1" y="143">LED15</text>
<text x="253" y="143">LED16</text>
<text x="253" y="140.5">LED14</text>
</g>
<g font-size="1.8">
<text x="17.2" y="1.9">1</text>
<text x="46.4" y="1.9">2</text>
<text x="75.5" y="1.9">3</text>
<text x="104.7" y="1.9">4</text>
<text x="133.9" y="1.9">5</text>
<text x="163.1" y="1.9">6</text>
<text x="192.3" y="1.9">7</text>
<text x="221.5" y="1.9">8</text>
<text x="250.7" y="1.9">9</text>
<text x="279.8" y="1.9">10</text>
<text x=".7" y="17">A</text>
<text x="295.1" y="17">A</text>
<text x=".7" y="42.6">B</text>
<text x="295.1" y="42.6">B</text>
<text x=".7" y="68.2">C</text>
<text x="295.1" y="68.2">C</text>
<text x=".7" y="93.7">D</text>
<text x="295.1" y="93.7">D</text>
<text x=".7" y="119.3">E</text>
<text x="295.1" y="119.3">E</text>
<text x=".7" y="144.9">F</text>
<text x="295.1" y="144.9">F</text>
<text x=".7" y="170.5">G</text>
<text x="295.1" y="170.5">G</text>
<text x=".7" y="196.1">H</text>
<text x="295.1" y="196.1">H</text>
<text x="17.2" y="209.2">1</text>
<text x="46.4" y="209.2">2</text>
<text x="75.5" y="209.2">3</text>
<text x="104.7" y="209.2">4</text>
<text x="133.9" y="209.2">5</text>
<text x="163.1" y="209.2">6</text>
<text x="192.3" y="209.2">7</text>
<text x="221.5" y="209.2">8</text>
<text x="250.7" y="209.2">9</text>
<text x="279.8" y="209.2">10</text>
</g>
<g font-size="1.8" fill="#00f">
<text x="33.7" y="79.8" transform="rotate(90 33.7 79.8)">SMD</text>
<text x="33.7" y="86.6" transform="rotate(90 33.7 86.6)">2012</text>
</g>
<g font-size="1.3" fill="#00f">
<text x="118.7" y="34.3" transform="rotate(180 118.7 34.3)">3216</text>
<text x="212.7" y="34.3" transform="rotate(180 212.7 34.3)">3216</text>
<text x="119.2" y="43.4" transform="rotate(180 119.2 43.4)">MNR14</text>
<text x="213.2" y="43.4" transform="rotate(180 213.2 43.4)">MNR14</text>
<text x="34.5" y="69.6" transform="rotate(90 34.5 69.6)">1608</text>
<text x="118.7" y="85.1" transform="rotate(180 118.7 85.1)">3216</text>
<text x="212.7" y="85.1" transform="rotate(180 212.7 85.1)">3216</text>
<text x="119.2" y="94.2" transform="rotate(180 119.2 94.2)">MNR14</text>
<text x="213.2" y="94.2" transform="rotate(180 213.2 94.2)">MNR14</text>
</g>
</svg>
